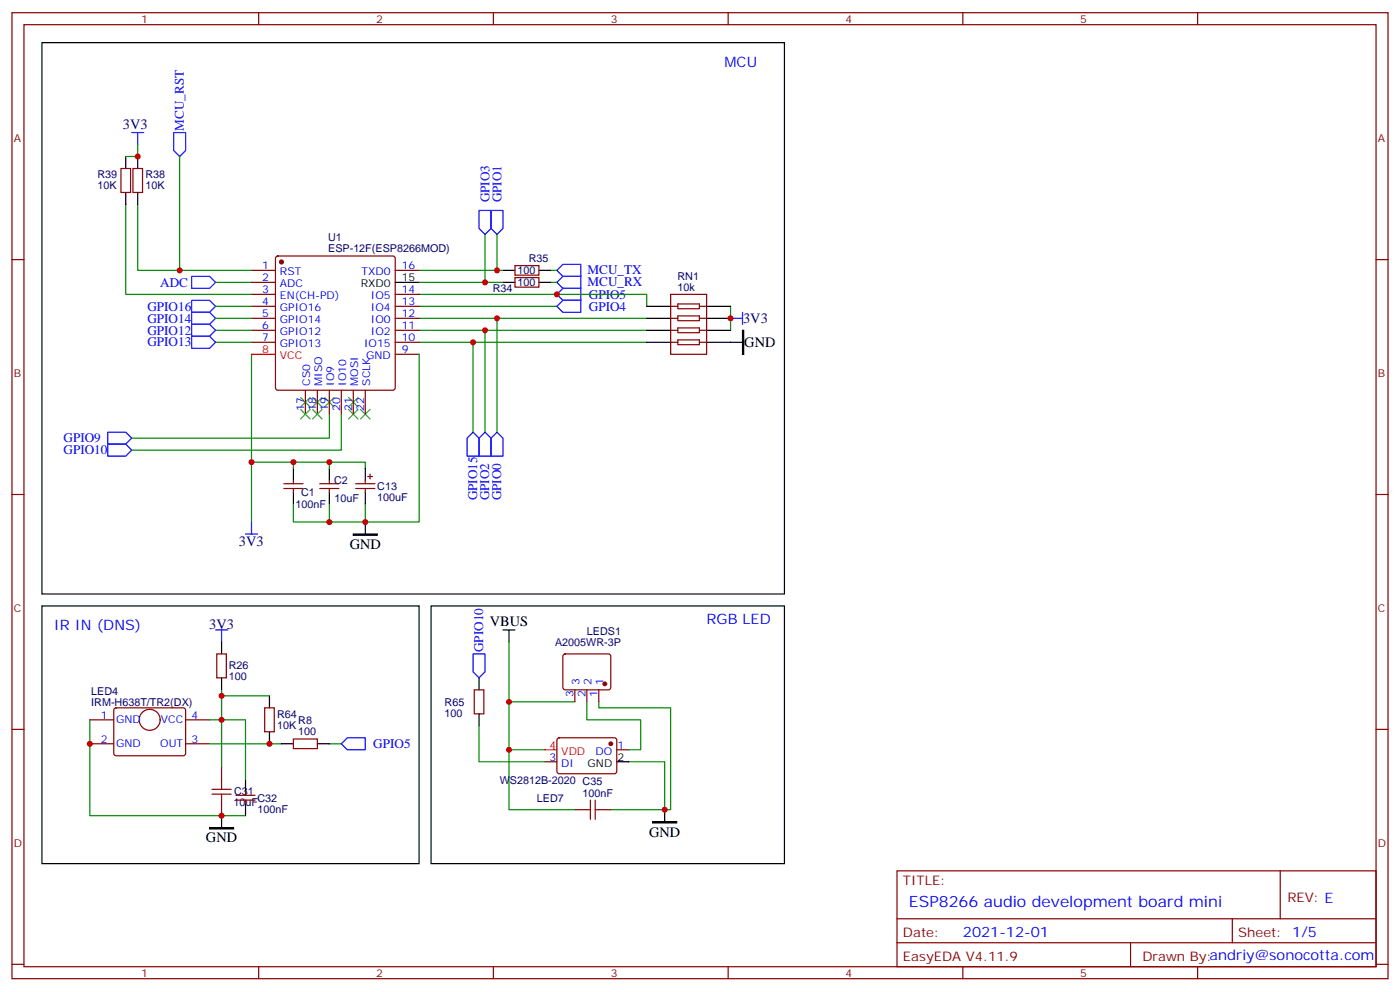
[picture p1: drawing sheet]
<svg xmlns="http://www.w3.org/2000/svg" width="412mm" height="292mm" viewBox="0 0 412 292" stroke-linecap="round" stroke-linejoin="round" font-family="sans-serif">
<g fill="none" stroke="#870000" stroke-width=".35">
<path d="M3.5 3.7h405.4v284.4h-405.4zM7.1 7.3h398.2v277.3h-398.2zM76.2 3.7v3.6M145.3 3.7v3.6M214.5 3.7v3.6M283.6 3.7v3.6M352.8 3.7v3.6M35.6 49.6h2.9v7.1h-2.9zM39.2 49.6h2.8v7.1h-2.8zM3.5 76.4h3.6M74.1 79.6h7M81.4 75.6l.4-.2h33.9l.5 .2 .2 .5v38.1l-.2 .5-.5 .2h-33.9l-.5-.3-.2-.4v-38.1z"/>
<path d="M116.4 79.6h7.1M151.7 78.2h7v2.8h-7zM405.3 76.4h3.6M74.1 83.1h7M74.1 86.6h7M74.1 90.2h7M74.1 93.7h7M74.1 97.2h7M116.4 86.6h7.1M116.4 90.2h7.1M116.4 93.7h7.1M116.4 97.2h7.1"/>
<path d="M151.7 81.7h7v2.8h-7zM197.6 86.6h10.5v17.7h-10.5zM197.6 90.2h2.1M197.6 93.7h2.1M197.6 97.2h2.1M199.7 89.5h6.3v1.4h-6.3zM199.7 93h6.3v1.4h-6.3zM199.7 96.5h6.3v1.4h-6.3zM206 90.2h2.1M206 93.7h2.1M206 97.2h2.1M74.1 100.8h7"/>
<path d="M90 114.9v7M93.5 114.9v7M97 114.9v7M100.5 114.9v7M104.1 114.9v7M107.6 114.9v7M116.4 100.8h7.1M116.4 104.3h7.1M197.6 100.8h2.1M199.7 100h6.3v1.5h-6.3zM206 100.8h2.1M109 139.6v1.4"/>
<path d="M3.5 145.6h3.6M83.6 143.8h5.7M83.6 142.4h5.7M86.4 141.3v1.1M86.4 143.8v1.1M94.2 143.8h5.6M94.2 142.4h5.6M97 141.3v1.1M97 143.8v1.1M104.8 143.8h5.6M104.8 142.4h5.6M107.6 141.3v1.1"/>
<path d="M107.6 143.8v1.1M108.3 140.3h1.4M405.3 145.6h3.6M63.9 192.5h2.8v7h-2.8zM166 192.7l.5-.2h12.7l.5 .2 .2 .5v9.4l-.7 .5-13-.1-.4-.6v-9.2zM3.5 214.7h3.6M26.5 211.9h7M26.5 218.9h7M33.7 208.6l.5-.2h20l.5 .7-.1 12.9-.6 .5-20.1-.1-.4-.6v-12.7zM54.7 211.9h7M54.7 218.9h7M78 208.4h2.8v7h-2.8z"/>
<path d="M86.4 217.5h7.1v2.8h-7.1zM139.7 203.1h2.8v7h-2.8zM164.3 217.4l.4-.2h16.5l.5 .7-.1 9.4-.6 .5-16.5-.1-.5-.7v-9.1zM169.3 203.1v3.5M172.9 203.1v3.5M176.4 203.1v3.5M405.3 214.7h3.6M65.3 226v3.5M65.3 236.6v3.5M69.5 234.1h5.6M69.5 235.5h5.6M72.3 233v1.1"/>
<path d="M72.3 235.5v1.1M160.5 224.2h3.5M169.3 238.3h3.6M176.4 238.3h3.5M181.7 220.7h3.5M264.2 256.3h141.1v28.3h-141.1zM377.1 256.3v14.1M264.2 270.4h141.1M264.2 277.5h141.1M333 277.5v7.1M363 270.4v7.1M3.5 283.8h3.6"/>
<path d="M76.2 284.6v3.5M145.3 284.6v3.5M214.5 284.6v3.5M283.6 284.6v3.5M352.8 284.6v3.5M405.3 283.8h3.6"/>
<circle cx="44.1" cy="211.9" r="3.1"/>
</g>
<g fill="none" stroke="#00f" stroke-width=".35">
<path d="M38.8 39h3.5M40.6 39v3.5M51.2 39h3.5v5.3l-1.8 1.8-1.7-1.8zM141.1 61.9h3.5v5.3l-1.7 1.8-1.8-1.8zM144.6 61.9h3.6v5.3l-1.8 1.8-1.8-1.8zM164 79.6l1.8-1.8h5.3v3.6h-5.3zM56.4 81.4h5.3l1.8 1.7-1.8 1.8h-5.3zM56.4 88.4h5.3l1.8 1.8-1.8 1.7h-5.3zM56.4 91.9h5.3l1.8 1.8-1.8 1.8h-5.3zM56.4 99h5.3l1.8 1.8-1.8 1.7h-5.3zM56.4 95.5h5.3l1.8 1.7-1.8 1.8h-5.3zM164 90.2l1.8-1.8h5.3v3.5h-5.3z"/>
<path d="M164 86.6l1.8-1.7h5.3v3.5h-5.3zM165.8 81.4h5.3v3.5h-5.3l-1.8-1.8zM215.2 93.7h3.5M218.7 91.9v3.6M31.7 130.7h5.3l1.8 1.8-1.8 1.8h-5.3zM31.7 127.2h5.3l1.8 1.8-1.8 1.7h-5.3zM139.3 127.2l1.8 1.8v5.3h-3.5v-5.3zM142.9 127.2l1.7 1.8v5.3h-3.5v-5.3zM146.4 127.2l1.8 1.8v5.3h-3.6v-5.3zM72.3 157.2h3.5M74.1 153.7v3.5M63.5 185.4h3.5"/>
<path d="M65.3 185.4v3.5M139.3 192.5h3.6v5.3l-1.8 1.7-1.8-1.7zM100.5 218.9l1.8-1.7h5.3v3.5h-5.3z"/>
</g>
<path d="M218.7 97.2h.4v7.1h-.4zM104.1 157.2h7v.4h-7zM61.7 243.6h7.1v.4h-7.1zM192.3 241.9h7v.3h-7z" fill="#000" stroke="#000" stroke-width=".35"/>
<g fill="none" stroke="#000" stroke-width=".35">
<path d="M12.3 12.6h218.8v162.2h-218.8zM37 46.1v3.5M37 56.7v3.5M40.6 46.1v3.5M40.6 56.7v3.5M148.2 79.6h3.5M158.7 79.6h3.6M116.4 83.1h7.1M148.2 83.1h3.5M158.7 83.1h3.6M190.5 90.2h7.1M190.5 93.7h7.1"/>
<path d="M190.5 97.2h7.1M208.1 90.2h7.1M208.1 93.7h7.1M208.1 97.2h7.1M190.5 100.8h7.1M208.1 100.8h10.6M86.4 137.8v3.5M97 137.8v3.5M107.6 137.8v3.5M86.4 144.9v3.5M97 144.9v3.5M107.6 144.9v3.5"/>
<path d="M107.6 153.7v3.5M12.3 178.4h111.2v75.8h-111.2zM127 178.4h104.1v75.8h-104.1zM65.3 188.9v3.6M65.3 199.5v3.6M141.1 199.5v3.6M148.2 185.4h3.5M149.9 185.4v3.5M79.4 204.8v3.6M79.4 215.4v3.5M82.9 218.9h3.5M93.5 218.9h3.5"/>
<path d="M141.1 210.1v3.5M72.3 229.5v3.5M72.3 236.6v3.5M181.7 224.2h3.5M195.8 238.3v3.6M65.3 240.1v3.5"/>
</g>
<g fill="none" stroke="#008700" stroke-width=".35">
<path d="M40.6 42.5v3.6h-3.6M52.9 46.1v33.5M37 60.2v26.4h37.1M40.6 60.2v19.4h33.5M123.5 79.6h24.7M142.9 69v14.1M146.4 69v10.6M162.3 79.6h1.7M63.5 90.2h10.6M63.5 93.7h10.6M63.5 83.1h10.6M63.5 97.2h10.6"/>
<path d="M123.5 97.2h67M123.5 86.6h67v3.6M123.5 90.2h40.5M123.5 93.7h67M123.5 83.1h24.7M142.9 97.2v30M146.4 93.7v33.5M162.3 83.1h1.7M215.2 90.2v7M63.5 100.8h10.6M74.1 104.3v49.4M123.5 104.3v49.4h-15.9"/>
<path d="M123.5 100.8h67M139.3 100.8v26.4M74.1 136h12.3v1.8M86.4 136h10.6v1.8M97 136h10.6v1.8M97 121.9v7.1h-58.2M100.5 121.9v10.6h-61.7M86.4 148.4v5.3h21.2v-5.3M97 148.4v5.3M149.9 188.9v17.7M26.5 211.9v28.2h45.8M61.7 211.9h10.6v17.6"/>
<path d="M61.7 218.9h21.2M65.3 203.1v22.9M65.3 204.8h14.1M97 218.9h3.5M141.1 213.6v10.6h19.4M149.9 206.6v31.7h19.4M149.9 206.6h19.4M172.9 206.6v5.3h15.8v8.8h-3.5M176.4 206.6v1.8h21.2v29.9h-1.8M149.9 220.7h10.6M185.2 224.2h10.6v14.1h-15.9"/>
</g>
<g fill="none" stroke="#3c3" stroke-width=".35">
<path d="M88.5 117l2.9 2.8M91.4 117l-2.9 2.8M92.1 117l2.8 2.8M94.9 117l-2.8 2.8M95.6 117l2.8 2.8M98.4 117l-2.8 2.8M102.7 117l2.8 2.8M105.5 117l-2.8 2.8M88.5 120.5l2.9 2.8M91.4 120.5l-2.9 2.8M92.1 120.5l2.8 2.8M94.9 120.5l-2.8 2.8"/>
<path d="M102.7 120.5l2.8 2.8M105.5 120.5l-2.8 2.8M106.2 120.5l2.8 2.8M109 120.5l-2.8 2.8"/>
</g>
<g fill="#870000" stroke="#870000" stroke-width=".35">
<circle cx="82.9" cy="77.1" r=".53"/>
<circle cx="178.2" cy="201.3" r=".53"/>
<circle cx="179.9" cy="218.9" r=".53"/>
</g>
<path d="M74.1 104.3h7M160.5 220.7h3.5" fill="none" stroke="#f00" stroke-width=".35"/>
<path d="M62.4 233.8h5.7M62.4 232.3h5.7M65.3 229.5v2.8M65.3 233.8v2.8M172.9 238.3h1M173.9 235.5v5.7M175.3 235.5v5.7M175.3 238.3h1.1" fill="none" stroke="#a10000" stroke-width=".35"/>
<g fill="#c00">
<circle cx="74.1" cy="136" r=".88"/>
<circle cx="86.4" cy="136" r=".88"/>
<circle cx="142.9" cy="83.1" r=".88"/>
<circle cx="146.4" cy="79.6" r=".88"/>
<circle cx="97" cy="136" r=".88"/>
<circle cx="97" cy="153.7" r=".88"/>
<circle cx="107.6" cy="153.7" r=".88"/>
<circle cx="215.2" cy="93.7" r=".88"/>
<circle cx="146.4" cy="93.7" r=".88"/>
<circle cx="142.9" cy="97.2" r=".88"/>
<circle cx="139.3" cy="100.8" r=".88"/>
<circle cx="65.3" cy="211.9" r=".88"/>
<circle cx="26.5" cy="218.9" r=".88"/>
<circle cx="164" cy="86.6" r=".88"/>
<circle cx="65.3" cy="240.1" r=".88"/>
<circle cx="52.9" cy="79.6" r=".88"/>
<circle cx="40.6" cy="46.1" r=".88"/>
<circle cx="79.4" cy="218.9" r=".88"/>
<circle cx="65.3" cy="204.8" r=".88"/>
<circle cx="149.9" cy="220.7" r=".88"/>
<circle cx="195.8" cy="238.3" r=".88"/>
<circle cx="149.9" cy="206.6" r=".88"/>
</g>
<text font-size="4.6" fill="#00f" x="267.8" y="266.9">ESP8266 audio development board mini</text>
<g font-size="4.2" fill="#00f">
<text x="213.4" y="19.6">MCU</text>
<text x="15.9" y="185.4">IR IN (DNS)</text>
<text x="208.1" y="183.7">RGB LED</text>
<text x="283.6" y="275.7">2021-12-01</text>
</g>
<g font-size="4.2" fill="#000080">
<text x="36.2" y="37.9">3V3</text>
<text x="218.9" y="95.1">3V3</text>
<text x="70.4" y="160.7">3V3</text>
<text x="61.6" y="185.1">3V3</text>
</g>
<g font-size="4.2">
<text x="219.3" y="102.2">GND</text>
<text x="103" y="161.5">GND</text>
<text x="144.3" y="184.1">VBUS</text>
<text x="60.7" y="247.9">GND</text>
<text x="191.2" y="246.2">GND</text>
</g>
<g font-size="3.9" fill="#00f">
<text x="54.2" y="38.5" transform="rotate(-90 54.2 38.5)">MCU_RST</text>
<text x="144.2" y="59.6" transform="rotate(-90 144.2 59.6)">GPIO3</text>
<text x="147.7" y="59.6" transform="rotate(-90 147.7 59.6)">GPIO1</text>
<text x="173.1" y="80.7">MCU_TX</text>
<text x="47.2" y="84.4">ADC</text>
<text x="173.1" y="84.3">MCU_RX</text>
<text x="173.5" y="87.9">GPIO5</text>
<text x="43.4" y="91.4">GPIO16</text>
<text x="43.4" y="94.9">GPIO14</text>
<text x="173.5" y="91.5">GPIO4</text>
<text x="43.4" y="102">GPIO13</text>
<text x="43.4" y="98.5">GPIO12</text>
<text x="18.7" y="130.2">GPIO9</text>
<text x="18.7" y="133.7">GPIO10</text>
<text x="140.6" y="147.3" transform="rotate(-90 140.6 147.3)">GPIO15</text>
<text x="144.1" y="147.3" transform="rotate(-90 144.1 147.3)">GPIO2</text>
<text x="147.6" y="147.3" transform="rotate(-90 147.6 147.3)">GPIO0</text>
<text x="142.3" y="191.9" transform="rotate(-90 142.3 191.9)">GPIO10</text>
<text x="110" y="220.2">GPIO5</text>
</g>
<g font-size="3.9" fill="#800">
<text x="266" y="260.6">TITLE:</text>
<text x="379.2" y="265.5">REV: E</text>
<text x="266" y="275.7">Date:</text>
<text x="364.8" y="275.7">Sheet: 1/5</text>
<text x="266" y="282.8">EasyEDA V4.11.9</text>
<text x="336.5" y="282.8">Drawn By:andriy@sonocotta.com</text>
</g>
<g font-size="3.2" fill="#800">
<text x="41.6" y="6.7">1</text>
<text x="110.8" y="6.7">2</text>
<text x="179.9" y="6.7">3</text>
<text x="249.1" y="6.7">4</text>
<text x="318.2" y="6.7">5</text>
<text x="4.1" y="41.8">A</text>
<text x="405.9" y="41.8">A</text>
<text x="4.1" y="111">B</text>
<text x="405.9" y="111">B</text>
<text x="4.1" y="180.1">C</text>
<text x="405.9" y="180.1">C</text>
<text x="4.1" y="249.3">D</text>
<text x="405.9" y="249.3">D</text>
<text x="41.6" y="287.5">1</text>
<text x="110.8" y="287.5">2</text>
<text x="179.9" y="287.5">3</text>
<text x="249.1" y="287.5">4</text>
<text x="318.2" y="287.5">5</text>
</g>
<g font-size="3.2" fill="#000080">
<text x="28.7" y="52.5">R39</text>
<text x="42.8" y="52.5">R38</text>
<text x="28.7" y="55.7">10K</text>
<text x="42.8" y="55.7">10K</text>
<text x="96.7" y="71.1">U1</text>
<text x="96.7" y="74.3">ESP-12F(ESP8266MOD)</text>
<text x="155.7" y="77.2">R35</text>
<text x="152.5" y="80.7">100</text>
<text x="199.6" y="82.3">RN1</text>
<text x="145.1" y="86">R34</text>
<text x="152.5" y="84.3">100</text>
<text x="199.6" y="85.6">10k</text>
<text x="98.4" y="142.5">C2</text>
<text x="87.1" y="149.5">100nF</text>
<text x="88.7" y="146">C1</text>
<text x="98.6" y="147.8">10uF</text>
<text x="111.1" y="147.4">100uF</text>
<text x="111.1" y="144.2">C13</text>
<text x="163.5" y="190.1">A2005WR-3P</text>
<text x="172.9" y="186.9">LEDS1</text>
<text x="67.4" y="197.1">R26</text>
<text x="67.4" y="200.2">100</text>
<text x="26.9" y="207.7">IRM-H638T/TR2(DX)</text>
<text x="26.9" y="204.5">LED4</text>
<text x="131" y="207.7">R65</text>
<text x="81.6" y="214.5">10K</text>
<text x="81.6" y="211.3">R64</text>
<text x="87.9" y="213.2">R8</text>
<text x="131" y="211">100</text>
<text x="87.9" y="216.5">100</text>
<text x="147.2" y="230.7">WS2812B-2020 C35</text>
<text x="68.8" y="237.4">10uF</text>
<text x="69" y="234.1">C31</text>
<text x="75.8" y="239.2">100nF</text>
<text x="75.9" y="235.9">C32</text>
<text x="158.2" y="236">LED7</text>
<text x="171.6" y="234.5">100nF</text>
</g>
<g font-size="3.2" fill="#00f">
<text x="77.2" y="79.2">1</text>
<text x="77.2" y="82.8">2</text>
<text x="82.4" y="81">RST</text>
<text x="106.5" y="81">TXD0</text>
<text x="118.4" y="79.2">16</text>
<text x="77.2" y="86.3">3</text>
<text x="77.2" y="89.8">4</text>
<text x="82.4" y="84.5">ADC</text>
<text x="82.4" y="88.1">EN(CH-PD)</text>
<text x="109.3" y="88.1">IO5</text>
<text x="118.4" y="89.8">13</text>
<text x="118.4" y="86.3">14</text>
<text x="77.2" y="93.3">5</text>
<text x="82.4" y="91.6">GPIO16</text>
<text x="82.4" y="95.1">GPIO14</text>
<text x="109.3" y="95.1">IO0</text>
<text x="109.3" y="91.6">IO4</text>
<text x="118.4" y="93.3">12</text>
<text x="77.2" y="96.9">6</text>
<text x="77.2" y="100.4">7</text>
<text x="82.4" y="98.6">GPIO12</text>
<text x="109.3" y="98.6">IO2</text>
<text x="118.4" y="100.4">10</text>
<text x="118.4" y="96.9">11</text>
<text x="82.4" y="102.2">GPIO13</text>
<text x="107.2" y="102.2">IO15</text>
<text x="107.8" y="105.7">GND</text>
<text x="118.4" y="103.9">9</text>
<text x="91.4" y="113.6" transform="rotate(-90 91.4 113.6)">CS0</text>
<text x="94.9" y="113.6" transform="rotate(-90 94.9 113.6)">MISO</text>
<text x="98.4" y="113.6" transform="rotate(-90 98.4 113.6)">IO9</text>
<text x="102" y="113.6" transform="rotate(-90 102 113.6)">IO10</text>
<text x="105.5" y="113.6" transform="rotate(-90 105.5 113.6)">MOSI</text>
<text x="109" y="113.6" transform="rotate(-90 109 113.6)">SCLK</text>
<text x="89.6" y="120.8" transform="rotate(-90 89.6 120.8)">17</text>
<text x="93.1" y="120.8" transform="rotate(-90 93.1 120.8)">18</text>
<text x="96.7" y="120.8" transform="rotate(-90 96.7 120.8)">19</text>
<text x="100.2" y="120.8" transform="rotate(-90 100.2 120.8)">20</text>
<text x="103.7" y="120.8" transform="rotate(-90 103.7 120.8)">21</text>
<text x="107.2" y="120.8" transform="rotate(-90 107.2 120.8)">22</text>
<text x="170.7" y="201.8" transform="rotate(-90 170.7 201.8)">3</text>
<text x="174.3" y="201.8" transform="rotate(-90 174.3 201.8)">2</text>
<text x="177.8" y="201.8" transform="rotate(-90 177.8 201.8)">1</text>
<text x="169" y="205.3" transform="rotate(-90 169 205.3)">3</text>
<text x="172.5" y="205.3" transform="rotate(-90 172.5 205.3)">2</text>
<text x="176" y="205.3" transform="rotate(-90 176 205.3)">1</text>
<text x="29.7" y="211.5">1</text>
<text x="34.2" y="212.9">GND</text>
<text x="47.4" y="212.9">VCC</text>
<text x="56.4" y="211.5">4</text>
<text x="29.7" y="218.6">2</text>
<text x="34.2" y="220">GND</text>
<text x="47.2" y="220">OUT</text>
<text x="56.4" y="218.6">3</text>
<text x="181.9" y="220.3">1</text>
<text x="161.9" y="223.9">3</text>
<text x="165.3" y="225.6">DI</text>
<text x="175.4" y="222.1">DO</text>
</g>
<g font-size="3.2">
<text x="118.4" y="82.8">15</text>
<text x="106.3" y="84.5">RXD0</text>
<text x="173.1" y="225.6">GND</text>
<text x="181.9" y="223.9">2</text>
</g>
<g font-size="3.2" fill="#f00">
<text x="77.2" y="103.9">8</text>
<text x="82.4" y="105.7">VCC</text>
<text x="161.9" y="220.3">4</text>
<text x="165.3" y="222.1">VDD</text>
</g>
</svg>
